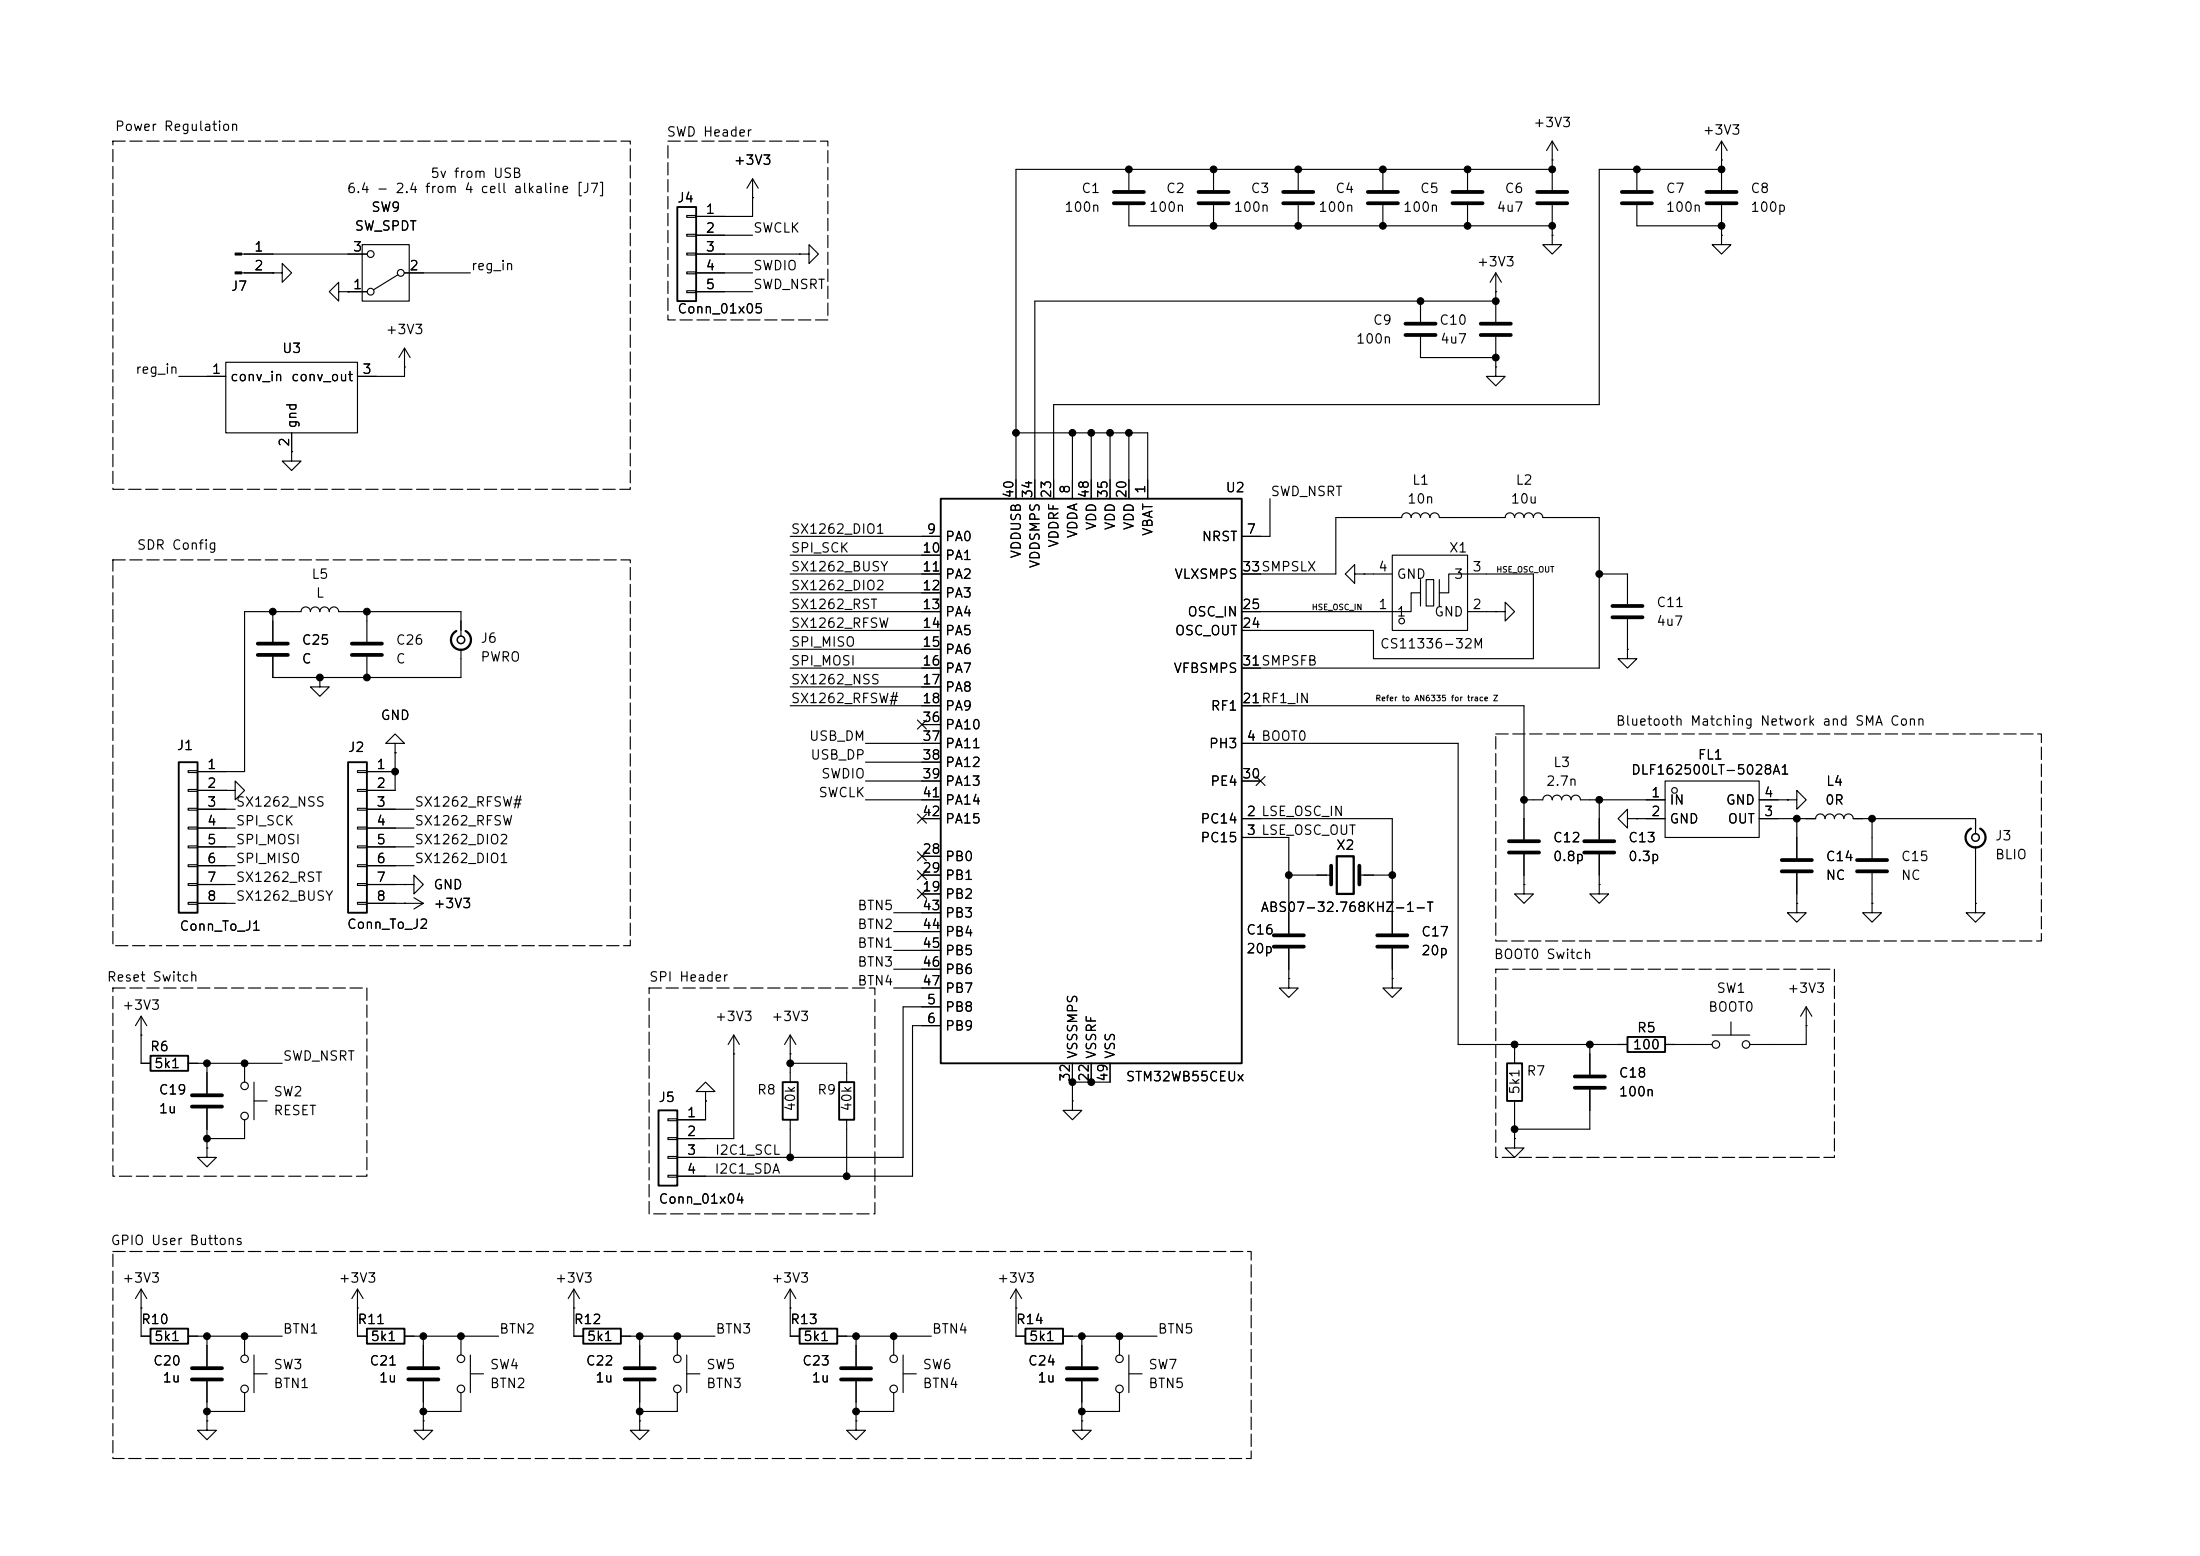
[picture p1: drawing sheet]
<svg xmlns="http://www.w3.org/2000/svg" width="297mm" height="210mm" viewBox="0 0 297 210" stroke-linecap="round" stroke-linejoin="round" font-family="sans-serif">
<g fill="none" stroke="#000" stroke-width=".25">
<path d="M91.4 27.9h2.6v12.7h-2.6zM127 67.3h40.6v76.2h-40.6zM24.1 102.9h2.6v20.3h-2.6zM47 102.9h2.5v20.3h-2.5zM219.7 140h5.1v2h-5.1zM20.3 142.5h5.1v2h-5.1zM88.9 149.9h2.5v10.1h-2.5zM105.7 146.1h2v5h-2zM113.3 146.1h2v5h-2zM203.5 143.5h2v5.1h-2zM20.3 179.3h5.1v2.1h-5.1zM49.5 179.3h5.1v2.1h-5.1z"/>
<path d="M78.7 179.3h5.1v2.1h-5.1zM107.9 179.3h5.1v2.1h-5.1zM138.4 179.3h5.1v2.1h-5.1z"/>
</g>
<g fill="none" stroke="#000" stroke-width=".15">
<path d="M209.5 19.1v6.6M209.5 19.1l.8 1.2M209.5 19.1l-.7 1.2M232.4 19.1l-.8 1.2M232.4 19.1l.8 1.2M232.4 19.1v6.6M32.6 36.8h4.2M32.6 34.3h16.9M36.8 36.8h1.3v-1.2l1.3 1.2-1.3 1.3v-1.3M36.8 36.8h.1M45.7 39.4v-1.3l-1.3 1.3 1.3 1.2v-1.2h1.3M47 39.4h.1"/>
<path d="M47 39.4h2.5M48.9 33h6.3v7.6h-6.3zM53.7 37.1l-3.3 2M54.6 36.8h8.9M92.7 29.1h1.3v.2h-1.3zM92.7 31.6h1.3v.3h-1.3zM92.7 34.2h1.3v.2h-1.3zM92.7 36.7h1.3v.3h-1.3zM92.7 39.2h1.3v.3h-1.3zM94 39.4h7.6M94 36.8h7.6M94 34.3h13.9"/>
<path d="M94 31.8h7.6M101.6 26.7h.1M101.6 24.1v5.1h-7.6M101.6 24.1l-.8 1.3M101.6 24.1l.8 1.3M107.9 34.3h1.3v-1.3l1.3 1.3-1.3 1.3v-1.3M107.9 34.3h.1M152.4 22.9v2.8M152.4 27.7v2.8h57.1M163.8 22.9v2.8M163.8 27.7v2.8M175.3 22.9v2.8"/>
<path d="M175.3 27.7v2.8M186.7 22.9v2.8M186.7 27.7v2.8M198.1 22.9v2.8M198.1 27.7v2.8M201.9 39.4h.1M201.9 36.8l.8 1.3M201.9 36.8l-.7 1.3M201.9 36.8v6.6M209.5 31.8v1.2h-1.2l1.2 1.3 1.3-1.3h-1.3M209.5 31.8h.1M209.5 21.6h.1"/>
<path d="M209.5 27.7v4.1M209.5 22.9h-72.3v44.4M221 22.9v2.8M221 27.7v2.8h11.4M232.4 21.6h.1M232.4 31.8v1.2h1.3l-1.3 1.3-1.3-1.3h1.3M232.4 31.8h.1M232.4 22.9h-16.5v31.7h-73.7v12.7M232.4 27.7v4.1M24.1 50.8h6.4M30.5 48.9h17.8v9.5h-17.8zM39.4 58.4v2.6"/>
<path d="M54.6 49.5h.1M54.6 47v3.8h-6.3M54.6 47l-.8 1.3M54.6 47l.8 1.3M137.2 58.4h17.7v8.9M144.8 58.4v8.9M147.3 58.4v8.9M149.9 58.4v8.9M152.4 58.4v8.9M191.8 40.6v2.8M191.8 45.5v2.8h10.1M201.9 49.5v1.3h-1.2l1.2 1.3 1.3-1.3h-1.3"/>
<path d="M201.9 49.5h.1M201.9 45.5v4M201.9 40.6h-62.2v26.7M39.4 61v1.2h1.2l-1.2 1.3-1.3-1.3h1.3M39.4 61h.1M106.7 77.5h20.3M106.7 72.4h20.3M106.7 74.9h20.3M167.6 77.5h12.7v-7.6h8.9a.64 .64 0 0 1 .7-.7 .64 .64 0 0 1 .6 .7 .64 .64 0 0 1 .6-.7 .64 .64 0 0 1 .7 .7 .64 .64 0 0 1 .6-.7 .64 .64 0 0 1 .6 .7 .64 .64 0 0 1 .7-.7 .64 .64 0 0 1 .6 .7h8.9a.64 .64 0 0 1 .6-.7 .64 .64 0 0 1 .7 .7 .64 .64 0 0 1 .6-.7 .64 .64 0 0 1 .6 .7 .64 .64 0 0 1 .7-.7 .64 .64 0 0 1 .6 .7 .64 .64 0 0 1 .6-.7 .64 .64 0 0 1 .7 .7h7.6v20.3h-48.3M171.4 67.3v5.1h-3.8M182.9 77.5v-1.3l-1.3 1.3 1.3 1.2v-1.2h1.2M184.1 77.5h.1"/>
<path d="M184.1 77.5h3.9M188 74.9h10.1v10.2h-10.1zM191.8 78.2v3.6M192.5 78.2h1v3.6h-1zM194.3 78.2v3.6M215.9 77.5h3.8v4M36.8 82.6v4M43.2 91.4v1.3h1.2l-1.2 1.3-1.3-1.3h1.3M43.2 91.4h.1M49.5 82.6v4M49.5 88.6v2.8M62.2 85.9v-3.3h-16.5a.64 .64 0 0 0-.6-.7 .64 .64 0 0 0-.7 .7 .64 .64 0 0 0-.6-.7 .64 .64 0 0 0-.6 .7 .64 .64 0 0 0-.7-.7 .64 .64 0 0 0-.6 .7 .64 .64 0 0 0-.6-.7 .64 .64 0 0 0-.7 .7h-7.6v21.5h-6.3"/>
<path d="M62.2 87.6v3.8h-25.4v-2.8M106.7 82.6h20.3M106.7 80h20.3M106.7 85.1h20.3M106.7 87.6h20.3M106.7 90.2h20.3M106.7 92.7h20.3M106.7 95.3h20.3M123.9 97.2l1.2 1.2M124.5 97.8h2.5M125.1 97.2l-1.2 1.2M167.6 95.3h38.1v18"/>
<path d="M191.8 80h-1.3v2.6h-22.9M194.3 80h1.3v-2.5h11.4v11.4h-21.6v-3.8h-17.8M198.1 82.6h3.8M201.9 82.6h1.3v-1.3l1.3 1.3-1.3 1.2v-1.2M201.9 82.6h.1M219.7 87.6v1.3h1.3l-1.3 1.3-1.3-1.3h1.3M219.7 87.6h.1M219.7 83.6v4M25.4 104h1.3v.3h-1.3zM25.4 106.6h1.3v.2h-1.3zM25.4 109.1h1.3v.2h-1.3zM25.4 111.6h1.3v.3h-1.3z"/>
<path d="M25.4 114.2h1.3v.2h-1.3zM25.4 116.7h1.3v.3h-1.3zM25.4 119.3h1.3v.2h-1.3zM26.7 106.7h3.8M26.7 109.2h5M26.7 111.8h5M26.7 114.3h5M26.7 116.8h5M26.7 119.4h5M30.5 106.7h1.2v-1.3l1.3 1.3-1.3 1.3v-1.3M30.5 106.7h.1M48.3 104h1.2v.3h-1.2z"/>
<path d="M48.3 106.6h1.2v.2h-1.2zM48.3 109.1h1.2v.2h-1.2zM48.3 111.6h1.2v.3h-1.2zM48.3 114.2h1.2v.2h-1.2zM48.3 116.7h1.2v.3h-1.2zM48.3 119.3h1.2v.2h-1.2zM49.5 104.1h3.8M49.5 109.2h6.4M49.5 111.8h6.4M49.5 114.3h6.4M49.5 116.8h6.4M49.5 119.4h5.1"/>
<path d="M53.3 100.3h1.3l-1.3-1.2-1.2 1.2h1.2v1.3M53.3 101.6h.1M53.3 101.6v5.1h-3.8M54.6 119.4h1.3v-1.3l1.2 1.3-1.2 1.3v-1.3M54.6 119.4h.1M116.8 108h10.2M116.8 100.3h10.2M116.8 105.4h10.2M116.8 102.9h10.2M123.9 115l1.2 1.2M123.9 117.5l1.2 1.2M123.9 109.9l1.2 1.2"/>
<path d="M124.5 118.1h2.5M124.5 110.5h2.5M124.5 115.6h2.5M125.1 115l-1.2 1.2M125.1 117.5l-1.2 1.2M125.1 109.9l-1.2 1.2M167.6 110.5h20.4v15.5M167.6 100.3h29.2v40.7h22.9M167.6 113h6.4v13M167.6 105.4h2.6M169.6 104.8l1.2 1.2M170.8 104.8l-1.2 1.2"/>
<path d="M174 118.1h5.7M183.5 118.1h4.5M205.7 119.4v1.3h1.3l-1.3 1.2-1.2-1.2h1.2M205.7 119.4h.1M205.7 108h2.6a.64 .64 0 0 1 .6-.7 .64 .64 0 0 1 .6 .7 .64 .64 0 0 1 .7-.7 .64 .64 0 0 1 .6 .7 .64 .64 0 0 1 .7-.7 .64 .64 0 0 1 .6 .7 .64 .64 0 0 1 .6-.7 .64 .64 0 0 1 .7 .7h11.4M205.7 115.3v4.1M215.9 119.4v1.3h1.3l-1.3 1.2-1.3-1.2h1.3M215.9 119.4h.1M215.9 108v5.3M215.9 115.3v4.1M219.7 110.5v-1.3l-1.3 1.3 1.3 1.3v-1.3h1.3M221 110.5h.1"/>
<path d="M221 110.5h3.8M224.8 105.4h12.7v7.6h-12.7zM237.5 110.5h7.6a.64 .64 0 0 1 .6-.6 .64 .64 0 0 1 .7 .6 .64 .64 0 0 1 .6-.6 .64 .64 0 0 1 .6 .6 .64 .64 0 0 1 .7-.6 .64 .64 0 0 1 .6 .6 .64 .64 0 0 1 .7-.6 .64 .64 0 0 1 .6 .6h16.5v2M237.5 108h3.8M241.3 108h1.3v-1.3l1.2 1.3-1.2 1.2v-1.2M241.3 108h.1M242.6 110.5v5.3M242.6 117.9v4M252.7 110.5v5.3M252.7 117.9v4M266.7 114.3v7.6M19 139.7h.1"/>
<path d="M19 137.2v6.3h1.3M19 137.2l-.7 1.2M19 137.2l.8 1.2M25.4 121.8h1.3v.2h-1.3zM26.7 121.9h5M48.3 121.8h1.2v.2h-1.2zM49.5 121.9h7.6M54.6 121.9h.1M55.9 121.2l1.2 .7M57.1 121.9l-1.2 .8M99.1 139.7v14h-7.7M99.1 139.7l-.8 1.3"/>
<path d="M99.1 139.7l.7 1.3M106.7 139.7v6.4M106.7 139.7l-.8 1.3M106.7 139.7l.7 1.3M120.6 123.2h6.4M120.6 125.7h6.4M120.6 128.3h6.4M120.6 130.8h6.4M120.6 133.4h6.4M123.9 120l1.2 1.3M124.5 120.7h2.5M125.1 120l-1.2 1.3"/>
<path d="M127 135.9h-5.1v20.3h-30.5M127 138.4h-3.8v20.4h-31.8M174 132.1v1.3h1.3l-1.3 1.2-1.3-1.2h1.3M174 132.1h.1M174 128v4.1M188 132.1v1.3h1.2l-1.2 1.2-1.3-1.2h1.3M188 132.1h.1M188 128v4.1M231.1 139.7h5.1M233.7 137.9v1.8M242.6 121.9v1.3h1.2l-1.2 1.3-1.3-1.3h1.3M242.6 121.9h.1"/>
<path d="M243.8 138.4h.1M243.8 135.9l-.7 1.3M243.8 135.9l.8 1.3M243.8 135.9v5.1h-7.6M252.7 121.9v1.3h1.3l-1.3 1.3-1.2-1.3h1.2M252.7 121.9h.1M266.7 121.9v1.3h1.3l-1.3 1.3-1.3-1.3h1.3M266.7 121.9h.1M25.4 143.5h12.7M27.9 154.9v1.3h1.3l-1.3 1.3-1.2-1.3h1.2M27.9 154.9h.1M27.9 143.5v4.1"/>
<path d="M27.9 149.6v5.3M33 151.1v2.6h-5.1M33 143.5v2.6M34.3 146.1v5M34.3 148.6h1.8M90.2 151h1.2v.3h-1.2zM90.2 153.5h1.2v.3h-1.2zM90.2 156.1h1.2v.2h-1.2zM90.2 158.6h1.2v.3h-1.2zM95.2 147.3h1.3l-1.3-1.2-1.2 1.2h1.2v1.3M95.2 148.6h.1M95.2 148.6v2.5h-3.8"/>
<path d="M99.1 142.2h.1M106.7 142.2h.1M106.7 151.1v5.1M106.7 143.5h7.6v2.6M114.3 151.1v7.7M144.8 148.6v1.3h1.2l-1.2 1.2-1.3-1.2h1.3M144.8 148.6h.1M144.8 143.5v5.1M147.3 143.5v2.6M149.9 143.5v2.6h-5.1M204.5 153.7v1.2h1.2l-1.2 1.3-1.3-1.3h1.3M204.5 153.7h.1"/>
<path d="M204.5 141v2.5M204.5 148.6v5.1M214.6 141v4M214.6 147.1v5.3h-10.1M224.8 141h6.3M19 176.5h.1M19 174l-.7 1.3M19 174l.8 1.3M19 174v6.3h1.3M48.3 176.5h.1M48.3 174v6.3h1.2M48.3 174l-.8 1.3"/>
<path d="M48.3 174l.7 1.3M77.5 176.5h.1M77.5 174v6.3h1.2M77.5 174l-.8 1.3M77.5 174l.7 1.3M106.7 176.5h.1M106.7 174v6.3h1.2M106.7 174l-.8 1.3M106.7 174l.7 1.3M137.2 176.5h.1M137.2 174v6.3h1.2M137.2 174l-.8 1.3"/>
<path d="M137.2 174l.7 1.3M25.4 180.3h12.7M27.9 191.8v1.2h1.3l-1.3 1.3-1.2-1.3h1.2M27.9 191.8h.1M27.9 180.3v4.1M27.9 186.4v5.4M33 180.3v2.6M33 188v2.5h-5.1M34.3 185.4h1.8M34.3 182.9v5.1M54.6 180.3h12.7M57.1 191.8v1.2h1.3l-1.3 1.3-1.2-1.3h1.2"/>
<path d="M57.1 191.8h.1M57.1 180.3v4.1M57.1 186.4v5.4M62.2 180.3v2.6M62.2 188v2.5h-5.1M63.5 185.4h1.8M63.5 182.9v5.1M83.8 180.3h12.7M86.4 191.8v1.2h1.2l-1.2 1.3-1.3-1.3h1.3M86.4 191.8h.1M86.4 180.3v4.1M86.4 186.4v5.4"/>
<path d="M91.4 180.3v2.6M91.4 188v2.5h-5M92.7 185.4h1.8M92.7 182.9v5.1M113 180.3h12.7M115.6 191.8v1.2h1.2l-1.2 1.3-1.3-1.3h1.3M115.6 191.8h.1M115.6 180.3v4.1M115.6 186.4v5.4M120.6 180.3v2.6M120.6 188v2.5h-5M121.9 185.4h1.8"/>
<path d="M121.9 182.9v5.1M143.5 180.3h12.7M146 191.8v1.2h1.3l-1.3 1.3-1.2-1.3h1.2M146 191.8h.1M146 180.3v4.1M146 186.4v5.4M151.1 180.3v2.6M151.1 188v2.5h-5.1M152.4 185.4h1.8M152.4 182.9v5.1"/>
<circle cx="50" cy="39.4" r=".46"/>
<circle cx="50" cy="34.3" r=".46"/>
<circle cx="54.1" cy="36.8" r=".46"/>
<circle cx="189.2" cy="83.8" r=".38"/>
<circle cx="226.1" cy="106.7" r=".38"/>
<circle cx="33" cy="150.6" r=".51"/>
<circle cx="33" cy="146.6" r=".51"/>
<circle cx="231.6" cy="141" r=".51"/>
<circle cx="235.7" cy="141" r=".51"/>
<circle cx="33" cy="187.5" r=".51"/>
<circle cx="33" cy="183.4" r=".51"/>
<circle cx="62.2" cy="187.5" r=".51"/>
<circle cx="62.2" cy="183.4" r=".51"/>
<circle cx="91.4" cy="187.5" r=".51"/>
<circle cx="91.4" cy="183.4" r=".51"/>
<circle cx="120.6" cy="187.5" r=".51"/>
<circle cx="120.7" cy="183.4" r=".51"/>
<circle cx="151.1" cy="187.5" r=".51"/>
<circle cx="151.1" cy="183.4" r=".51"/>
</g>
<g fill="none" stroke="#000" stroke-width=".51">
<path d="M150.4 25.9h4M150.4 27.4h4M161.8 25.9h4.1M161.8 27.4h4.1M173.2 25.9h4.1M173.2 27.4h4.1M184.7 25.9h4M184.7 27.4h4M196.1 25.9h4.1M196.1 27.4h4.1M207.5 25.9h4.1M207.5 27.4h4.1"/>
<path d="M218.9 25.9h4.1M218.9 27.4h4.1M230.4 25.9h4M230.4 27.4h4M189.7 43.7h4.1M189.7 45.2h4.1M199.9 43.7h4.1M199.9 45.2h4.1M34.8 86.9h4.1M34.8 88.4h4.1M47.5 86.9h4.1M47.5 88.4h4.1"/>
<path d="M217.7 81.8h4M217.7 83.3h4M179.7 116.8v2.6M183.5 116.8v2.6M203.7 113.5h4.1M203.7 115.1h4.1M213.9 113.5h4M213.9 115.1h4M240.5 116.1h4.1M240.5 117.6h4.1M250.7 116.1h4.1M250.7 117.6h4.1"/>
<path d="M172 126.2h4M172 127.8h4M185.9 126.2h4.1M185.9 127.8h4.1M25.9 147.8h4.1M25.9 149.4h4.1M212.6 146.8h4.1M212.6 145.3h4.1M25.9 184.7h4.1M25.9 186.2h4.1M55.1 184.7h4.1M55.1 186.2h4.1"/>
<path d="M84.3 184.7h4.1M84.3 186.2h4.1M113.5 184.7h4.1M113.5 186.2h4.1M144 184.7h4.1M144 186.2h4.1"/>
</g>
<g fill="none" stroke="#000" stroke-width=".2">
<circle cx="62.2" cy="86.4" r=".51"/>
<circle cx="266.7" cy="113" r=".51"/>
</g>
<path d="M61.6 85.2a1.35 1.35 0 0 0-.4 2 1.35 1.35 0 0 0 2.1 0 1.35 1.35 0 0 0-.4-2M180.5 115.6h2.3v5.1h-2.3zM266.1 111.8a1.35 1.35 0 0 0-.4 2.1 1.35 1.35 0 0 0 2 0 1.35 1.35 0 0 0-.4-2.1" fill="none" stroke="#000" stroke-width=".3"/>
<path d="M31.7 34.2h.9v.2h-.9zM31.7 36.7h.9v.3h-.9z" fill="#000" stroke="#000" stroke-width=".15"/>
<path d="M15.2 19.1h69.9v46.9h-69.9zM90.2 19.1h21.6v24.1h-21.6zM15.2 75.6h69.9v52h-69.9zM201.9 99.1h73.7v27.9h-73.7zM15.2 133.4h34.3v25.4h-34.3zM87.6 133.4h30.5v30.4h-30.5zM201.9 130.8h45.7v25.4h-45.7zM15.2 168.9h153.7v28h-153.7z" fill="none" stroke="#000" stroke-width=".15" stroke-dasharray="1.7 .6"/>
<g fill="#000" stroke="#000" stroke-width=".14">
<circle cx="152.4" cy="22.9" r=".46"/>
<circle cx="163.8" cy="22.9" r=".46"/>
<circle cx="163.8" cy="30.5" r=".46"/>
<circle cx="175.3" cy="30.5" r=".46"/>
<circle cx="175.3" cy="22.9" r=".46"/>
<circle cx="186.7" cy="22.9" r=".46"/>
<circle cx="186.7" cy="30.5" r=".46"/>
<circle cx="198.1" cy="30.5" r=".46"/>
<circle cx="198.1" cy="22.9" r=".46"/>
<circle cx="209.5" cy="22.9" r=".46"/>
<circle cx="209.5" cy="30.5" r=".46"/>
<circle cx="221" cy="22.9" r=".46"/>
<circle cx="232.4" cy="22.9" r=".46"/>
<circle cx="232.4" cy="30.5" r=".46"/>
<circle cx="137.2" cy="58.4" r=".46"/>
<circle cx="144.8" cy="58.4" r=".46"/>
<circle cx="147.3" cy="58.4" r=".46"/>
<circle cx="149.9" cy="58.4" r=".46"/>
<circle cx="152.4" cy="58.4" r=".46"/>
<circle cx="191.8" cy="40.6" r=".46"/>
<circle cx="201.9" cy="40.6" r=".46"/>
<circle cx="201.9" cy="48.3" r=".46"/>
<circle cx="215.9" cy="77.5" r=".46"/>
<circle cx="36.8" cy="82.6" r=".46"/>
<circle cx="43.2" cy="91.4" r=".46"/>
<circle cx="49.5" cy="82.6" r=".46"/>
<circle cx="49.5" cy="91.4" r=".46"/>
<circle cx="53.3" cy="104.1" r=".46"/>
<circle cx="174" cy="118.1" r=".46"/>
<circle cx="188" cy="118.1" r=".46"/>
<circle cx="205.7" cy="108" r=".46"/>
<circle cx="215.9" cy="108" r=".46"/>
<circle cx="242.6" cy="110.5" r=".46"/>
<circle cx="252.7" cy="110.5" r=".46"/>
<circle cx="27.9" cy="153.7" r=".46"/>
<circle cx="27.9" cy="143.5" r=".46"/>
<circle cx="33" cy="143.5" r=".46"/>
<circle cx="106.7" cy="143.5" r=".46"/>
<circle cx="106.7" cy="156.2" r=".46"/>
<circle cx="114.3" cy="158.8" r=".46"/>
<circle cx="144.8" cy="146.1" r=".46"/>
<circle cx="147.3" cy="146.1" r=".46"/>
<circle cx="204.5" cy="152.4" r=".46"/>
<circle cx="204.5" cy="141" r=".46"/>
<circle cx="214.6" cy="141" r=".46"/>
<circle cx="27.9" cy="180.3" r=".46"/>
<circle cx="27.9" cy="190.5" r=".46"/>
<circle cx="33" cy="180.3" r=".46"/>
<circle cx="57.1" cy="180.3" r=".46"/>
<circle cx="57.1" cy="190.5" r=".46"/>
<circle cx="62.2" cy="180.3" r=".46"/>
<circle cx="86.4" cy="180.3" r=".46"/>
<circle cx="86.4" cy="190.5" r=".46"/>
<circle cx="91.4" cy="180.3" r=".46"/>
<circle cx="115.6" cy="180.3" r=".46"/>
<circle cx="115.6" cy="190.5" r=".46"/>
<circle cx="120.6" cy="180.3" r=".46"/>
<circle cx="146" cy="180.3" r=".46"/>
<circle cx="146" cy="190.5" r=".46"/>
<circle cx="151.1" cy="180.3" r=".46"/>
</g>
<g font-size="1.3">
<text x="15.4" y="18">Power Regulation</text>
<text x="206.9" y="17.5">+3V3</text>
<text x="89.9" y="18.8">SWD Header</text>
<text x="99" y="22.6">+3V3</text>
<text x="229.8" y="18.5">+3V3</text>
<text x="46.7" y="26.4">6.4 - 2.4 from 4 cell alkaline [J7]</text>
<text x="50" y="28.9">SW9</text>
<text x="58" y="24.3">5v from USB</text>
<text x="91.3" y="27.6">J4</text>
<text x="95.2" y="29.2">1</text>
<text x="143.6" y="28.9">100n</text>
<text x="145.9" y="26.4">C1</text>
<text x="155" y="28.9">100n</text>
<text x="157.3" y="26.4">C2</text>
<text x="166.5" y="28.9">100n</text>
<text x="168.8" y="26.4">C3</text>
<text x="177.9" y="28.9">100n</text>
<text x="180.2" y="26.4">C4</text>
<text x="189.3" y="28.9">100n</text>
<text x="191.6" y="26.4">C5</text>
<text x="202" y="28.9">4u7</text>
<text x="203" y="26.4">C6</text>
<text x="224.8" y="26.4">C7</text>
<text x="224.8" y="28.9">100n</text>
<text x="236.2" y="26.4">C8</text>
<text x="236.2" y="28.9">100p</text>
<text x="34.2" y="34.3">1</text>
<text x="47.6" y="34.3">3</text>
<text x="47.8" y="31.5">SW_SPDT</text>
<text x="95.2" y="31.7">2</text>
<text x="95.2" y="34.3">3</text>
<text x="101.6" y="31.7">SWCLK</text>
<text x="31.1" y="39.6">J7</text>
<text x="34.2" y="36.8">2</text>
<text x="47.6" y="39.3">1</text>
<text x="55.2" y="36.8">2</text>
<text x="63.5" y="36.8">reg_in</text>
<text x="95.2" y="36.8">4</text>
<text x="95.2" y="39.3">5</text>
<text x="101.6" y="36.8">SWDIO</text>
<text x="101.6" y="39.3">SWD_NSRT</text>
<text x="199.3" y="36.3">+3V3</text>
<text x="38" y="48">U3</text>
<text x="52" y="45.4">+3V3</text>
<text x="91.4" y="42.6">Conn_01x05</text>
<text x="183" y="46.7">100n</text>
<text x="185.3" y="44.2">C9</text>
<text x="194.2" y="44.2">C10</text>
<text x="194.3" y="46.7">4u7</text>
<text x="18.2" y="50.8">reg_in</text>
<text x="28.5" y="50.8">1</text>
<text x="31" y="51.8">conv_in</text>
<text x="39.2" y="51.8">conv_out</text>
<text x="48.8" y="50.8">3</text>
<text x="40.3" y="57.9" transform="rotate(-90 40.3 57.9)">gnd</text>
<text x="39.3" y="60.4" transform="rotate(-90 39.3 60.4)">2</text>
<text x="190.5" y="65.7">L1</text>
<text x="204.5" y="65.7">L2</text>
<text x="137.1" y="67.4" transform="rotate(-90 137.1 67.4)">40</text>
<text x="139.7" y="67.4" transform="rotate(-90 139.7 67.4)">34</text>
<text x="142.2" y="67.4" transform="rotate(-90 142.2 67.4)">23</text>
<text x="144.8" y="66.7" transform="rotate(-90 144.8 66.7)">8</text>
<text x="147.3" y="67.4" transform="rotate(-90 147.3 67.4)">48</text>
<text x="148.3" y="71.6" transform="rotate(-90 148.3 71.6)">VDD</text>
<text x="149.8" y="67.4" transform="rotate(-90 149.8 67.4)">35</text>
<text x="150.8" y="71.6" transform="rotate(-90 150.8 71.6)">VDD</text>
<text x="152.4" y="67.4" transform="rotate(-90 152.4 67.4)">20</text>
<text x="153.4" y="71.6" transform="rotate(-90 153.4 71.6)">VDD</text>
<text x="154.9" y="66.7" transform="rotate(-90 154.9 66.7)">1</text>
<text x="165.4" y="66.8">U2</text>
<text x="171.4" y="67.3">SWD_NSRT</text>
<text x="189.9" y="68.3">10n</text>
<text x="203.9" y="68.3">10u</text>
<text x="18.4" y="74.5">SDR Config</text>
<text x="106.7" y="77.4">SX1262_BUSY</text>
<text x="106.7" y="74.9">SPI_SCK</text>
<text x="106.7" y="72.4">SX1262_DIO1</text>
<text x="124.4" y="74.9">10</text>
<text x="124.4" y="77.4">11</text>
<text x="125" y="72.4">9</text>
<text x="127.5" y="73.4">PA0</text>
<text x="127.5" y="75.9">PA1</text>
<text x="138.1" y="75.5" transform="rotate(-90 138.1 75.5)">VDDUSB</text>
<text x="140.7" y="76.8" transform="rotate(-90 140.7 76.8)">VDDSMPS</text>
<text x="143.2" y="74" transform="rotate(-90 143.2 74)">VDDRF</text>
<text x="145.8" y="72.7" transform="rotate(-90 145.8 72.7)">VDDA</text>
<text x="155.9" y="72.4" transform="rotate(-90 155.9 72.4)">VBAT</text>
<text x="162.2" y="73.4">NRST</text>
<text x="167.6" y="77.4">33SMPSLX</text>
<text x="167.6" y="77.4">33</text>
<text x="168.2" y="72.4">7</text>
<text x="186" y="77.4">4</text>
<text x="195.5" y="74.9">X1</text>
<text x="198.7" y="77.4">3</text>
<text x="42" y="78.4">L5</text>
<text x="42.6" y="81">L</text>
<text x="106.7" y="80">SX1262_DIO2</text>
<text x="106.7" y="82.5">SX1262_RST</text>
<text x="124.4" y="80">12</text>
<text x="124.4" y="82.5">13</text>
<text x="127.5" y="78.4">PA2</text>
<text x="127.5" y="81">PA3</text>
<text x="127.5" y="83.5">PA4</text>
<text x="158.5" y="78.4">VLXSMPS</text>
<text x="160.2" y="83.5">OSC_IN</text>
<text x="167.6" y="82.5">25</text>
<text x="186" y="82.5">1</text>
<text x="188.5" y="83.5">1</text>
<text x="188.5" y="78.4">GND</text>
<text x="193.5" y="83.5">GND</text>
<text x="196.2" y="78.4">3</text>
<text x="198.7" y="82.5">2</text>
<text x="223.5" y="82.3">C11</text>
<text x="40.6" y="87.3">C25</text>
<text x="40.6" y="89.9">C</text>
<text x="53.3" y="87.3">C26</text>
<text x="53.3" y="89.9">C</text>
<text x="64.8" y="87.1">J6</text>
<text x="64.8" y="89.6">PWRO</text>
<text x="106.7" y="85.1">SX1262_RFSW</text>
<text x="106.7" y="87.6">SPI_MISO</text>
<text x="124.4" y="85.1">14</text>
<text x="124.4" y="87.6">15</text>
<text x="127.5" y="86.1">PA5</text>
<text x="127.5" y="88.6">PA6</text>
<text x="158.5" y="86.1">OSC_OUT</text>
<text x="167.6" y="85.1">24</text>
<text x="186.2" y="87.8">CS11336-32M</text>
<text x="223.5" y="84.8">4u7</text>
<text x="106.7" y="95.2">SX1262_RFSW#</text>
<text x="106.7" y="90.1">SPI_MOSI</text>
<text x="106.7" y="92.7">SX1262_NSS</text>
<text x="124.4" y="90.1">16</text>
<text x="124.4" y="92.7">17</text>
<text x="124.4" y="95.2">18</text>
<text x="127.5" y="91.1">PA7</text>
<text x="127.5" y="93.7">PA8</text>
<text x="158.3" y="91.1">VFBSMPS</text>
<text x="167.6" y="95.2">21RF1_IN</text>
<text x="167.6" y="90.1">31SMPSFB</text>
<text x="167.6" y="95.2">21</text>
<text x="167.6" y="90.1">31</text>
<text x="23.8" y="101.6">J1</text>
<text x="46.9" y="101.8">J2</text>
<text x="51.3" y="97.5">GND</text>
<text x="109.1" y="100.3">USB_DM</text>
<text x="124.4" y="97.8">36</text>
<text x="124.4" y="100.3">37</text>
<text x="127.5" y="96.2">PA9</text>
<text x="127.5" y="98.8">PA10</text>
<text x="127.5" y="101.3">PA11</text>
<text x="163.1" y="101.3">PH3</text>
<text x="163.4" y="96.2">RF1</text>
<text x="168.2" y="100.3">4 BOOT0</text>
<text x="168.2" y="100.3">4</text>
<text x="218" y="98.3">Bluetooth Matching Network and SMA Conn</text>
<text x="27.9" y="104.1">1</text>
<text x="27.9" y="106.7">2</text>
<text x="50.7" y="104.1">1</text>
<text x="50.7" y="106.7">2</text>
<text x="109.3" y="102.8">USB_DP</text>
<text x="110.4" y="107.9">SWCLK</text>
<text x="110.8" y="105.4">SWDIO</text>
<text x="124.4" y="102.8">38</text>
<text x="124.4" y="105.4">39</text>
<text x="124.4" y="107.9">41</text>
<text x="127.5" y="103.8">PA12</text>
<text x="127.5" y="106.4">PA13</text>
<text x="163.3" y="106.4">PE4</text>
<text x="167.6" y="105.4">30</text>
<text x="208.6" y="106.4">2.7n</text>
<text x="209.6" y="103.8">L3</text>
<text x="220.1" y="104.9">DLF162500LT-5028A1</text>
<text x="222.8" y="107.9">1</text>
<text x="229.1" y="102.8">FL1</text>
<text x="238.1" y="107.9">4</text>
<text x="246.4" y="106.4">L4</text>
<text x="27.9" y="109.2">3</text>
<text x="27.9" y="111.7">4</text>
<text x="31.7" y="109.2">SX1262_NSS</text>
<text x="31.7" y="111.7">SPI_SCK</text>
<text x="50.7" y="109.2">3</text>
<text x="50.7" y="111.7">4</text>
<text x="55.9" y="111.7">SX1262_RFSW</text>
<text x="55.9" y="109.2">SX1262_RFSW#</text>
<text x="124.4" y="110.5">42</text>
<text x="127.5" y="108.9">PA14</text>
<text x="127.5" y="111.5">PA15</text>
<text x="162" y="111.5">PC14</text>
<text x="168.2" y="110.5">2 LSE_OSC_IN</text>
<text x="168.2" y="113">3 LSE_OSC_OUT</text>
<text x="168.2" y="110.5">2</text>
<text x="168.2" y="113">3</text>
<text x="222.8" y="110.5">2</text>
<text x="225.3" y="108.9">IN</text>
<text x="225.3" y="111.5">GND</text>
<text x="232.9" y="108.9">GND</text>
<text x="233.2" y="111.5">OUT</text>
<text x="238.1" y="110.5">3</text>
<text x="246.3" y="108.9">0R</text>
<text x="269.2" y="113.7">J3</text>
<text x="27.9" y="114.3">5</text>
<text x="27.9" y="116.8">6</text>
<text x="27.9" y="119.4">7</text>
<text x="31.7" y="116.8">SPI_MISO</text>
<text x="31.7" y="119.3">SX1262_RST</text>
<text x="31.7" y="114.3">SPI_MOSI</text>
<text x="50.7" y="114.3">5</text>
<text x="50.7" y="116.8">6</text>
<text x="50.7" y="119.4">7</text>
<text x="55.9" y="114.3">SX1262_DIO2</text>
<text x="55.9" y="116.8">SX1262_DIO1</text>
<text x="124.4" y="115.5">28</text>
<text x="124.4" y="118.1">29</text>
<text x="127.5" y="116.5">PB0</text>
<text x="127.5" y="119.1">PB1</text>
<text x="162" y="114">PC15</text>
<text x="180.3" y="115">X2</text>
<text x="209.6" y="114">C12</text>
<text x="209.6" y="116.5">0.8p</text>
<text x="219.7" y="114">C13</text>
<text x="219.7" y="116.5">0.3p</text>
<text x="246.4" y="119.1">NC</text>
<text x="246.4" y="116.5">C14</text>
<text x="256.5" y="119.1">NC</text>
<text x="256.5" y="116.5">C15</text>
<text x="269.2" y="116.3">BLIO</text>
<text x="24.1" y="125.9">Conn_To_J1</text>
<text x="27.9" y="121.9">8</text>
<text x="31.7" y="121.9">SX1262_BUSY</text>
<text x="46.8" y="125.7">Conn_To_J2</text>
<text x="50.7" y="121.9">8</text>
<text x="58.4" y="120.4">GND</text>
<text x="58.4" y="122.9">+3V3</text>
<text x="115.7" y="123.2">BTN5</text>
<text x="115.7" y="125.7">BTN2</text>
<text x="124.4" y="120.6">19</text>
<text x="124.4" y="123.2">43</text>
<text x="124.4" y="125.7">44</text>
<text x="127.5" y="121.6">PB2</text>
<text x="127.5" y="124.2">PB3</text>
<text x="170.1" y="123.4">ABS07-32.768KHZ-1-T</text>
<text x="115.7" y="130.8">BTN3</text>
<text x="115.7" y="128.2">BTN1</text>
<text x="124.4" y="128.2">45</text>
<text x="124.4" y="130.8">46</text>
<text x="127.5" y="126.7">PB4</text>
<text x="127.5" y="129.2">PB5</text>
<text x="127.5" y="131.8">PB6</text>
<text x="168.2" y="126.4">C16</text>
<text x="168.2" y="129">20p</text>
<text x="191.8" y="126.7">C17</text>
<text x="191.8" y="129.2">20p</text>
<text x="201.6" y="129.8">BOOT0 Switch</text>
<text x="14.3" y="132.8">Reset Switch</text>
<text x="16.4" y="136.6">+3V3</text>
<text x="87.5" y="132.8">SPI Header</text>
<text x="115.7" y="133.3">BTN4</text>
<text x="124.4" y="133.3">47</text>
<text x="125" y="135.9">5</text>
<text x="127.5" y="136.9">PB8</text>
<text x="127.5" y="134.3">PB7</text>
<text x="230.5" y="136.9">BOOT0</text>
<text x="231.6" y="134.3">SW1</text>
<text x="241.2" y="134.3">+3V3</text>
<text x="20.2" y="142.2">R6</text>
<text x="38.1" y="143.5">SWD_NSRT</text>
<text x="96.4" y="138.1">+3V3</text>
<text x="104" y="138.1">+3V3</text>
<text x="125" y="138.4">6</text>
<text x="127.5" y="139.4">PB9</text>
<text x="145.8" y="143" transform="rotate(-90 145.8 143)">VSSSMPS</text>
<text x="148.3" y="143" transform="rotate(-90 148.3 143)">VSSRF</text>
<text x="150.8" y="143" transform="rotate(-90 150.8 143)">VSS</text>
<text x="220.3" y="141.9">100</text>
<text x="220.9" y="139.7">R5</text>
<text x="20.7" y="144.5">5k1</text>
<text x="21.3" y="148">C19</text>
<text x="36.8" y="148.3">SW2</text>
<text x="88.8" y="149.1">J5</text>
<text x="102.1" y="148">R8</text>
<text x="110.2" y="148">R9</text>
<text x="144.8" y="146.1" transform="rotate(-90 144.8 146.1)">32</text>
<text x="147.3" y="146.1" transform="rotate(-90 147.3 146.1)">22</text>
<text x="149.8" y="146.1" transform="rotate(-90 149.8 146.1)">49</text>
<text x="151.9" y="146.3">STM32WB55CEUx</text>
<text x="205.4" y="147.8" transform="rotate(-90 205.4 147.8)">5k1</text>
<text x="206" y="145.5">R7</text>
<text x="218.4" y="148.3">100n</text>
<text x="218.4" y="145.8">C18</text>
<text x="21.3" y="150.6">1u</text>
<text x="36.8" y="150.8">RESET</text>
<text x="92.6" y="151.1">1</text>
<text x="92.6" y="153.6">2</text>
<text x="107.7" y="150.1" transform="rotate(-90 107.7 150.1)">40k</text>
<text x="115.3" y="150.1" transform="rotate(-90 115.3 150.1)">40k</text>
<text x="92.6" y="156.2">3</text>
<text x="92.6" y="158.7">4</text>
<text x="96.4" y="158.7">I2C1_SDA</text>
<text x="96.4" y="156.2">I2C1_SCL</text>
<text x="88.8" y="162.8">Conn_01x04</text>
<text x="14.9" y="168.4">GPIO User Buttons</text>
<text x="16.4" y="173.4">+3V3</text>
<text x="45.6" y="173.4">+3V3</text>
<text x="74.8" y="173.4">+3V3</text>
<text x="104" y="173.4">+3V3</text>
<text x="134.5" y="173.4">+3V3</text>
<text x="19" y="179">R10</text>
<text x="48.2" y="179">R11</text>
<text x="77.4" y="179">R12</text>
<text x="106.6" y="179">R13</text>
<text x="137.1" y="179">R14</text>
<text x="20.6" y="184.6">C20</text>
<text x="20.7" y="181.3">5k1</text>
<text x="36.8" y="185.1">SW3</text>
<text x="38.1" y="180.3">BTN1</text>
<text x="49.8" y="184.6">C21</text>
<text x="49.9" y="181.3">5k1</text>
<text x="66" y="185.1">SW4</text>
<text x="67.3" y="180.3">BTN2</text>
<text x="79" y="184.6">C22</text>
<text x="79.1" y="181.3">5k1</text>
<text x="95.3" y="185.1">SW5</text>
<text x="96.5" y="180.3">BTN3</text>
<text x="108.2" y="184.6">C23</text>
<text x="108.4" y="181.3">5k1</text>
<text x="124.5" y="185.1">SW6</text>
<text x="125.7" y="180.3">BTN4</text>
<text x="138.7" y="184.6">C24</text>
<text x="138.8" y="181.3">5k1</text>
<text x="154.9" y="185.1">SW7</text>
<text x="156.2" y="180.3">BTN5</text>
<text x="21.9" y="186.9">1u</text>
<text x="36.8" y="187.7">BTN1</text>
<text x="51.1" y="186.9">1u</text>
<text x="66" y="187.7">BTN2</text>
<text x="80.3" y="186.9">1u</text>
<text x="95.3" y="187.7">BTN3</text>
<text x="109.5" y="186.9">1u</text>
<text x="124.5" y="187.7">BTN4</text>
<text x="140" y="186.9">1u</text>
<text x="154.9" y="187.7">BTN5</text>
</g>
<g font-size=".8">
<text x="201.9" y="77.5">HSE_OSC_OUT</text>
<text x="177" y="82.5">HSE_OSC_IN</text>
<text x="185.6" y="94.8">Refer to AN6335 for trace Z</text>
</g>
</svg>
